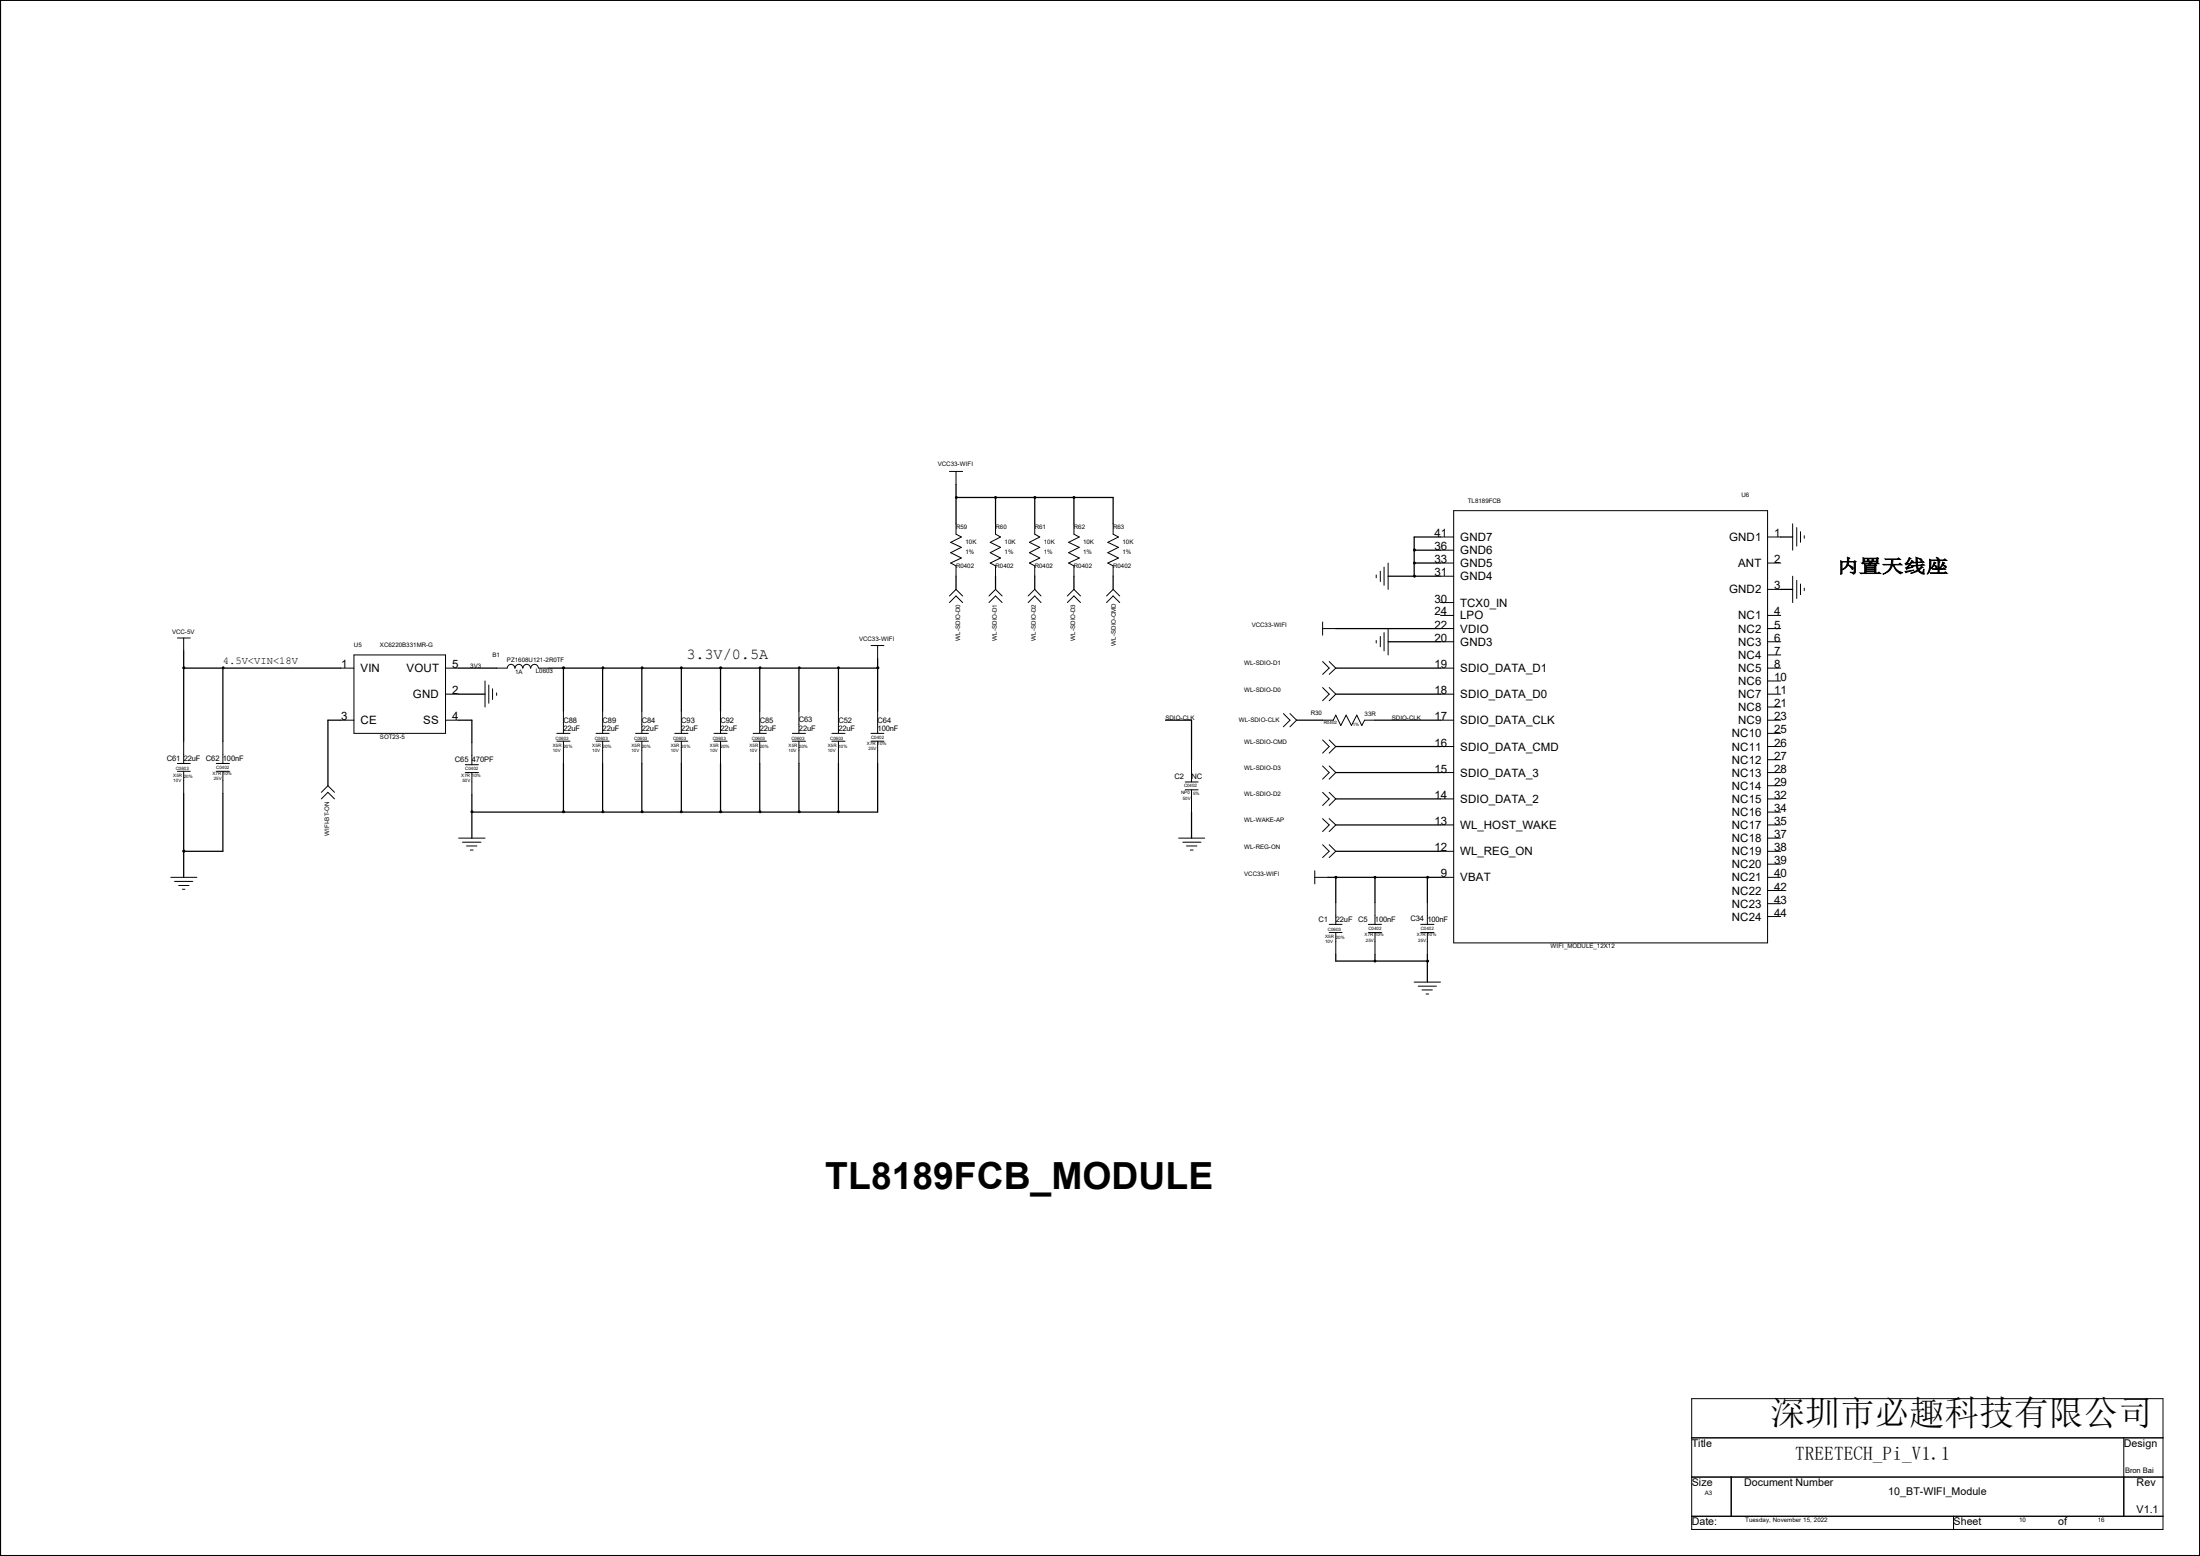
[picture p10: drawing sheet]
<svg xmlns="http://www.w3.org/2000/svg" width="297mm" height="210mm" viewBox="0 0 297 210" stroke-linecap="round" stroke-linejoin="round" font-family="sans-serif">
<g fill="none" stroke="#000" stroke-width=".14">
<path d="M.1 0h296.9v209.9h-296.9zM128.2 63.6h1.8M129.1 63.6v1.8M129.1 70.7v1.4l.7 .4-1.5 .7 1.5 .7-1.5 .7 1.5 .7-1.5 .7 .8 .4v1.4M134.4 70.7v1.4l.7 .4-1.4 .7 1.4 .7-1.4 .7 1.4 .7-1.4 .7 .7 .4v1.4M139.7 70.7v1.4l.7 .4-1.4 .7 1.4 .7-1.4 .7 1.4 .7-1.4 .7 .7 .4v1.4M145 70.7v1.4l.7 .4-1.4 .7 1.4 .7-1.4 .7 1.4 .7-1.4 .7 .7 .4v1.4M150.3 70.7v1.4l.7 .4-1.4 .7 1.4 .7-1.4 .7 1.4 .7-1.4 .7 .7 .4v1.4M185.8 77.6v.4M186.3 77.1v1.4M186.8 76.5v2.5M187.4 76v3.5"/>
<path d="M190.9 74.1h.1v.2h-.1zM194.5 72.5h1.7M194.5 76h1.7M194.5 77.8h1.7M194.5 74.3h1.7M196.2 68.9h42.4v58.4h-42.4zM238.6 72.5h1.8M238.6 76h1.8M238.6 79.5h1.8M242 70.7v3.6M242 77.8v3.5M242.6 71.2v2.5"/>
<path d="M242.6 78.3v2.5M243.1 71.8v1.4M243.1 78.8v1.5M243.6 72.3v.3M243.6 79.4v.3M24 86.1h1.7M24.8 86.1v1.7M46 90.2h1.8M46 97.2h1.8M47.8 88.4h12.3v10.6h-12.3zM60.1 90.2h1.8M60.1 93.7h1.8"/>
<path d="M60.1 97.2h1.8M65.5 91.9v3.5M66 92.5v2.4M66.5 93v1.4M67 90.2h1.4M67 93.5v.4M68.5 90.2a.51 .51 0 0 1 .5-.5 .51 .51 0 0 1 .5 .5M69.5 90.2a.51 .51 0 0 1 .6-.5 .51 .51 0 0 1 .5 .5M70.6 90.2a.51 .51 0 0 1 .5-.5 .51 .51 0 0 1 .5 .5M71.7 90.2a.51 .51 0 0 1 .5-.5 .51 .51 0 0 1 .5 .5M72.7 90.2h1.4M75.2 99h1.8"/>
<path d="M76.1 96v3M80.5 99h1.7M81.4 96v3M85.8 99h1.7M86.6 96v3M91.1 99h1.8M92 96v3M96.4 99h1.8M97.3 96v3M101.7 99h1.8M102.6 96v3M107 99h1.7"/>
<path d="M107.9 96v3M112.3 99h1.8M113.2 96v3M117.6 99h1.7M117.6 87.1h1.7M118.5 87.1v1.8M118.5 96v3M128.2 80.4l.9-.9 .9 .9M128.2 81.3l.9-.9 .9 .9M133.5 80.4l.9-.9 .9 .9M133.5 81.3l.9-.9 .9 .9M138.8 80.4l.9-.9 .8 .9"/>
<path d="M138.8 81.3l.9-.9 .8 .9M144.1 80.4l.9-.9 .9 .9M144.1 81.3l.9-.9 .9 .9M149.4 80.4l.9-.9 .9 .9M149.4 81.3l.9-.9 .9 .9M173.3 96.3l.8 .9-.8 .9M174.1 96.3l.9 .9-.9 .9M178.6 84.8h1.7M178.6 97.2h1.4l.3-.7 .7 1.4 .7-1.4 .7 1.4 .8-1.4 .6 1.4 .4-.7h1.4M178.6 83.9v1.8M178.6 99.9l.8 .9-.8 .8M178.6 89.3l.8 .9-.8 .8"/>
<path d="M178.6 92.8l.8 .9-.8 .9M179.4 99.9l.9 .9-.9 .8M179.4 89.3l.9 .9-.9 .8M179.4 92.8l.9 .9-.9 .9M185.8 86.4v.4M186.3 85.9v1.4M186.8 85.4v2.4M187.4 84.8v3.6M194.5 83.1h1.7M194.5 84.8h1.7M194.5 86.6h1.7M194.5 90.2h1.7"/>
<path d="M194.5 93.7h1.7M194.5 97.2h1.7M194.5 81.3h1.7M238.6 83.1h1.8M238.6 84.8h1.8M238.6 86.6h1.8M238.6 88.4h1.8M238.6 90.2h1.8M238.6 91.9h1.8M238.6 93.7h1.8M238.6 97.2h1.8M238.6 95.4h1.8"/>
<path d="M238.6 99h1.8M23.1 118.4h3.5M23.6 119h2.4M24 103h1.7M24 104.1h1.7M24.1 119.5h1.4M24.8 100v3M24.8 104.1v3M29.2 103h1.8M29.2 104.1h1.8M30.1 100v3M30.1 104.1v3"/>
<path d="M43.4 106.9l.9-.9 .9 .9M43.4 107.8l.9-.9 .9 .9M61.9 113.1h3.6M62.4 113.7h2.5M62.8 104.3h1.8M62.8 103.2h1.8M63 114.2h1.4M63.5 114.7h.4M63.7 100.2v3M63.7 104.3v3M75.2 100h1.8M76.1 100v3"/>
<path d="M80.5 100h1.7M81.4 100v3M85.8 100h1.7M86.6 100v3M91.1 100h1.8M92 100v3M96.4 100h1.8M97.3 100v3M101.7 100h1.8M102.6 100v3M107 100h1.7M107.9 100v3"/>
<path d="M112.3 100h1.8M113.2 100v3M117.6 100h1.7M118.5 100v3M159.1 113.1h3.5M159.7 113.7h2.4M160 105.5h1.7M160 106.6h1.7M160.2 114.2h1.4M160.7 114.7h.4M160.9 102.5v3M160.9 106.6v3"/>
<path d="M177.5 118.4h1.8M177.5 117.5v1.8M178.6 106.9l.8 .9-.8 .9M178.6 103.4l.8 .9-.8 .9M178.6 110.5l.8 .8-.8 .9M178.6 114l.8 .9-.8 .8M179.4 106.9l.9 .9-.9 .9M179.4 103.4l.9 .9-.9 .9M179.4 110.5l.9 .8-.9 .9M179.4 114l.9 .9-.9 .8M194.5 118.4h1.7M194.5 114.9h1.7"/>
<path d="M194.5 111.3h1.7M194.5 107.8h1.7M194.5 104.3h1.7M194.5 100.8h1.7M238.6 118.4h1.8M238.6 114.9h1.8M238.6 111.3h1.8M238.6 107.8h1.8M238.6 104.3h1.8M238.6 100.8h1.8M238.6 102.5h1.8M238.6 106h1.8"/>
<path d="M238.6 109.6h1.8M238.6 113.1h1.8M238.6 116.6h1.8M24.6 120h.4M179.4 124.8h1.8M179.4 125.9h1.8M180.3 121.8v3M180.3 125.9v2.9M184.7 124.8h1.8M184.7 125.9h1.8M185.6 121.8v3M185.6 125.9v2.9"/>
<path d="M190.9 132.5h3.6M191.5 133.1h2.4M191.8 124.8h1.8M191.8 125.9h1.8M192 133.6h1.4M192.5 134.2h.4M192.7 121.8v3M192.7 125.9v2.9M238.6 120.2h1.8M238.6 122h1.8M238.6 123.7h1.8M228.4 188.8h63.6v17.6h-63.6z"/>
<path d="M228.4 194.1h63.6M228.4 199.3h63.6M233.7 199.3v5.3M286.7 194.1v10.5M.1 209.9h.1M228.4 204.6h63.6M263.7 204.6v1.8"/>
<circle cx="129.1" cy="67.1" r=".13"/>
<circle cx="134.4" cy="67.1" r=".13"/>
<circle cx="139.7" cy="67.1" r=".14"/>
<circle cx="145" cy="67.1" r=".13"/>
<circle cx="191" cy="77.8" r=".13"/>
<circle cx="191" cy="76" r=".13"/>
<circle cx="24.8" cy="90.1" r=".14"/>
<circle cx="30.1" cy="90.1" r=".13"/>
<circle cx="76.1" cy="90.1" r=".14"/>
<circle cx="81.4" cy="90.1" r=".13"/>
<circle cx="86.7" cy="90.1" r=".13"/>
<circle cx="92" cy="90.1" r=".13"/>
<circle cx="97.3" cy="90.1" r=".14"/>
<circle cx="102.6" cy="90.1" r=".13"/>
<circle cx="107.9" cy="90.1" r=".13"/>
<circle cx="113.2" cy="90.1" r=".13"/>
<circle cx="118.5" cy="90.1" r=".14"/>
<circle cx="24.8" cy="114.9" r=".15"/>
<circle cx="63.7" cy="109.6" r=".13"/>
<circle cx="76.1" cy="109.5" r=".14"/>
<circle cx="81.4" cy="109.6" r=".13"/>
<circle cx="86.7" cy="109.6" r=".13"/>
<circle cx="92" cy="109.6" r=".13"/>
<circle cx="97.3" cy="109.5" r=".14"/>
<circle cx="102.6" cy="109.6" r=".13"/>
<circle cx="107.9" cy="109.6" r=".13"/>
<circle cx="113.2" cy="109.6" r=".13"/>
<circle cx="180.4" cy="118.4" r=".14"/>
<circle cx="185.6" cy="118.4" r=".13"/>
<circle cx="192.7" cy="118.4" r=".13"/>
<circle cx="185.6" cy="129.7" r=".13"/>
<circle cx="192.7" cy="129.7" r=".13"/>
</g>
<g fill="none" stroke="#000" stroke-width=".17">
<path d="M129.1 67.1h21.2v3.6M129.1 65.4v5.3M129.1 77.8v1.7M134.4 67.1v3.6M134.4 77.8v1.7M139.7 67.1v3.6M139.7 77.8v1.7M145 67.1v3.6M145 77.8v1.7M150.3 77.8v1.7M187.4 77.8h7.1M190.9 76h3.6"/>
<path d="M190.9 74.3h3.6M194.5 72.5h-3.6v5.3M240.4 72.5h1.6M240.4 79.5h1.6M24.8 87.8v12.2M24.8 90.2h21.2M30.1 90.2v9.8M46 97.2h-1.7v8.8M61.9 97.2h1.8v3M61.9 90.2h5.1M61.9 93.7h3.6M74.1 90.2h44.4"/>
<path d="M76.1 90.2v5.8M81.4 90.2v5.8M86.6 90.2v5.8M92 90.2v5.8M97.3 90.2v5.8M102.6 90.2v5.8M107.9 90.2v5.8M113.2 90.2v5.8M118.5 88.9v7.1M157.3 97.2h3.6v5.3M175 97.2h3.6M180.3 90.2h14.2"/>
<path d="M180.3 93.7h14.2M180.3 84.8h14.2M185.6 97.2h8.9M187.4 86.6h7.1M24.8 107.1v11.3M30.1 107.1v7.8h-5.3M63.7 107.3v5.8M76.1 103v6.6M81.4 103v6.6M86.6 103v6.6M92 103v6.6M97.3 103v6.6"/>
<path d="M102.6 103v6.6M107.9 103v6.6M113.2 103v6.6M118.5 103v6.6h-54.8M160.9 109.6v3.5M179.3 118.4h15.2M180.3 100.8h14.2M180.3 104.3h14.2M180.3 107.8h14.2M180.3 114.9h14.2M180.3 118.4v3.4M180.3 111.3h14.2"/>
<path d="M185.6 118.4v3.4M192.7 118.4v3.4M180.3 128.8v.9h12.4M185.6 128.8v.9M192.7 128.8v3.7"/>
</g>
<g fill="#000">
<path d="M190.9 74.1h.1v.2h-.1z" fill-rule="evenodd"/>
<circle cx="129.1" cy="67.1" r=".13"/>
<circle cx="134.4" cy="67.1" r=".13"/>
<circle cx="139.7" cy="67.1" r=".14"/>
<circle cx="145" cy="67.1" r=".13"/>
<circle cx="191" cy="77.8" r=".13"/>
<circle cx="191" cy="76" r=".13"/>
<circle cx="24.8" cy="90.1" r=".14"/>
<circle cx="30.1" cy="90.1" r=".13"/>
<circle cx="76.1" cy="90.1" r=".14"/>
<circle cx="81.4" cy="90.1" r=".13"/>
<circle cx="86.7" cy="90.1" r=".13"/>
<circle cx="92" cy="90.1" r=".13"/>
<circle cx="97.3" cy="90.1" r=".14"/>
<circle cx="102.6" cy="90.1" r=".13"/>
<circle cx="107.9" cy="90.1" r=".13"/>
<circle cx="113.2" cy="90.1" r=".13"/>
<circle cx="118.5" cy="90.1" r=".14"/>
<circle cx="24.8" cy="114.9" r=".15"/>
<circle cx="63.7" cy="109.6" r=".13"/>
<circle cx="76.1" cy="109.5" r=".14"/>
<circle cx="81.4" cy="109.6" r=".13"/>
<circle cx="86.7" cy="109.6" r=".13"/>
<circle cx="92" cy="109.6" r=".13"/>
<circle cx="97.3" cy="109.5" r=".14"/>
<circle cx="102.6" cy="109.6" r=".13"/>
<circle cx="107.9" cy="109.6" r=".13"/>
<circle cx="113.2" cy="109.6" r=".13"/>
<circle cx="180.4" cy="118.4" r=".14"/>
<circle cx="185.6" cy="118.4" r=".13"/>
<circle cx="192.7" cy="118.4" r=".13"/>
<circle cx="185.6" cy="129.7" r=".13"/>
<circle cx="192.7" cy="129.7" r=".13"/>
</g>
<text font-size="5" x="111.4" y="160.5">TL8189FCB_MODULE</text>
<text font-size="4.7" x="239" y="192.3">深圳市必趣科技有限公司</text>
<text font-size="2.6" x="242.3" y="197.1">TREETECH_Pi_V1.1</text>
<text font-size="2.5" x="248" y="77.3">内置天线座</text>
<text font-size="2.1" x="92.7" y="88.9">3.3V/0.5A</text>
<g font-size="1.6">
<text x="193.7" y="77.8">31</text>
<text x="193.7" y="76">33</text>
<text x="193.7" y="74.3">36</text>
<text x="193.7" y="72.5">41</text>
<text x="197.1" y="76.5">GND5</text>
<text x="197.1" y="74.8">GND6</text>
<text x="197.1" y="73">GND7</text>
<text x="233.4" y="73">GND1</text>
<text x="234.6" y="76.5">ANT</text>
<text x="239.5" y="72.5">1</text>
<text x="239.5" y="76">2</text>
<text x="193.7" y="83.1">24</text>
<text x="193.7" y="81.3">30</text>
<text x="197.1" y="83.6">LPO</text>
<text x="197.1" y="81.9">TCX0_IN</text>
<text x="197.1" y="78.3">GND4</text>
<text x="233.4" y="80.1">GND2</text>
<text x="234.6" y="83.6">NC1</text>
<text x="239.5" y="79.5">3</text>
<text x="239.5" y="83.1">4</text>
<text x="193.7" y="86.6">20</text>
<text x="193.7" y="84.8">22</text>
<text x="197.1" y="87.2">GND3</text>
<text x="197.1" y="85.4">VDIO</text>
<text x="234.6" y="85.4">NC2</text>
<text x="234.6" y="87.2">NC3</text>
<text x="234.6" y="88.9">NC4</text>
<text x="239.5" y="84.8">5</text>
<text x="239.5" y="86.6">6</text>
<text x="239.5" y="88.4">7</text>
<text x="46" y="90.2">1</text>
<text x="48.7" y="90.7">VIN</text>
<text x="54.9" y="90.7">VOUT</text>
<text x="55.7" y="94.2">GND</text>
<text x="61" y="93.7">2</text>
<text x="61" y="90.2">5</text>
<text x="193.7" y="93.7">18</text>
<text x="193.7" y="90.2">19</text>
<text x="197.1" y="94.2">SDIO_DATA_D0</text>
<text x="197.1" y="90.7">SDIO_DATA_D1</text>
<text x="234.6" y="90.7">NC5</text>
<text x="234.6" y="92.5">NC6</text>
<text x="234.6" y="94.2">NC7</text>
<text x="234.6" y="96">NC8</text>
<text x="239.5" y="90.2">8</text>
<text x="239.5" y="91.9">10</text>
<text x="239.5" y="93.7">11</text>
<text x="239.5" y="95.4">21</text>
<text x="46" y="97.2">3</text>
<text x="48.7" y="97.7">CE</text>
<text x="57.1" y="97.7">SS</text>
<text x="61" y="97.2">4</text>
<text x="193.7" y="100.8">16</text>
<text x="193.7" y="97.2">17</text>
<text x="197.1" y="101.3">SDIO_DATA_CMD</text>
<text x="197.1" y="97.7">SDIO_DATA_CLK</text>
<text x="233.8" y="99.5">NC10</text>
<text x="233.8" y="101.3">NC11</text>
<text x="234.6" y="97.7">NC9</text>
<text x="239.5" y="97.2">23</text>
<text x="239.5" y="99">25</text>
<text x="239.5" y="100.8">26</text>
<text x="193.7" y="107.8">14</text>
<text x="193.7" y="104.3">15</text>
<text x="197.1" y="104.8">SDIO_DATA_3</text>
<text x="233.8" y="103.1">NC12</text>
<text x="233.8" y="104.8">NC13</text>
<text x="233.8" y="106.6">NC14</text>
<text x="239.5" y="102.5">27</text>
<text x="239.5" y="104.3">28</text>
<text x="239.5" y="106">29</text>
<text x="239.5" y="107.8">32</text>
<text x="193.7" y="111.3">13</text>
<text x="197.1" y="111.9">WL_HOST_WAKE</text>
<text x="197.1" y="108.4">SDIO_DATA_2</text>
<text x="233.8" y="108.4">NC15</text>
<text x="233.8" y="110.2">NC16</text>
<text x="233.8" y="111.9">NC17</text>
<text x="233.8" y="113.7">NC18</text>
<text x="239.5" y="109.6">34</text>
<text x="239.5" y="111.3">35</text>
<text x="239.5" y="113.1">37</text>
<text x="193.7" y="114.9">12</text>
<text x="194.5" y="118.4">9</text>
<text x="197.1" y="119">VBAT</text>
<text x="197.1" y="115.4">WL_REG_ON</text>
<text x="233.8" y="115.4">NC19</text>
<text x="233.8" y="117.2">NC20</text>
<text x="233.8" y="119">NC21</text>
<text x="239.5" y="114.9">38</text>
<text x="239.5" y="116.6">39</text>
<text x="239.5" y="118.4">40</text>
<text x="233.8" y="120.7">NC22</text>
<text x="233.8" y="122.5">NC23</text>
<text x="233.8" y="124.2">NC24</text>
<text x="239.5" y="120.2">42</text>
<text x="239.5" y="122">43</text>
<text x="239.5" y="123.7">44</text>
</g>
<g font-size="1.4">
<text x="30.1" y="89.6">4.5V&lt;VIN&lt;18V</text>
<text x="228.4" y="195.3">Title</text>
<text x="286.7" y="195.3">Design</text>
<text x="228.4" y="200.6">Size</text>
<text x="235.4" y="200.6">Document Number</text>
<text x="254.9" y="201.8">10_BT-WIFI_Module</text>
<text x="288.4" y="200.6">Rev</text>
<text x="228.4" y="205.9">Date:</text>
<text x="263.7" y="205.9">Sheet</text>
<text x="277.9" y="205.9">of</text>
<text x="288.4" y="204.1">V1.1</text>
</g>
<g font-size="1">
<text x="76.1" y="97.6">C88</text>
<text x="76.1" y="98.6">22uF</text>
<text x="81.4" y="97.6">C89</text>
<text x="81.4" y="98.6">22uF</text>
<text x="86.6" y="97.6">C84</text>
<text x="86.6" y="98.6">22uF</text>
<text x="92" y="97.6">C93</text>
<text x="92" y="98.6">22uF</text>
<text x="97.3" y="97.6">C92</text>
<text x="97.3" y="98.6">22uF</text>
<text x="102.6" y="97.6">C85</text>
<text x="102.6" y="98.6">22uF</text>
<text x="107.9" y="97.4">C63</text>
<text x="107.9" y="98.6">22uF</text>
<text x="113.2" y="97.6">C52</text>
<text x="113.2" y="98.6">22uF</text>
<text x="118.5" y="97.6">C64</text>
<text x="118.5" y="98.6">100nF</text>
<text x="22.5" y="102.7">C61</text>
<text x="24.8" y="102.7">22uF</text>
<text x="27.8" y="102.7">C62</text>
<text x="30.1" y="102.7">100nF</text>
<text x="61.4" y="102.9">C65</text>
<text x="63.7" y="102.9">470PF</text>
<text x="158.6" y="105.2">C2</text>
<text x="160.9" y="105.2">NC</text>
<text x="178" y="124.4">C1</text>
<text x="180.3" y="124.4">22uF</text>
<text x="183.3" y="124.4">C5</text>
<text x="185.6" y="124.4">100nF</text>
<text x="190.4" y="124.2">C34</text>
<text x="192.7" y="124.4">100nF</text>
<text x="286.9" y="198.8">Bron Bai</text>
</g>
<g font-size=".8">
<text x="126.6" y="62.9">VCC33-WIFI</text>
<text x="129.1" y="71.4">R59</text>
<text x="134.4" y="71.4">R60</text>
<text x="139.7" y="71.4">R61</text>
<text x="145" y="71.4">R62</text>
<text x="150.3" y="71.4">R63</text>
<text x="198.2" y="67.9">TL8189FCB</text>
<text x="235.1" y="67.1">U6</text>
<text x="129.1" y="76.7">R0402</text>
<text x="130.3" y="73.4">10K</text>
<text x="130.3" y="74.8">1%</text>
<text x="134.4" y="76.7">R0402</text>
<text x="135.6" y="73.4">10K</text>
<text x="135.6" y="74.8">1%</text>
<text x="139.7" y="76.7">R0402</text>
<text x="140.9" y="73.4">10K</text>
<text x="140.9" y="74.8">1%</text>
<text x="145" y="76.7">R0402</text>
<text x="146.2" y="73.4">10K</text>
<text x="146.2" y="74.8">1%</text>
<text x="150.3" y="76.7">R0402</text>
<text x="151.5" y="73.4">10K</text>
<text x="151.5" y="74.8">1%</text>
<text x="23.2" y="85.6">VCC-5V</text>
<text x="47.8" y="87.3">U5</text>
<text x="51.3" y="87.3">XC6220B331MR-G</text>
<text x="66.5" y="88.7">B1</text>
<text x="68.4" y="89.3">PZ1608U121-2R0TF</text>
<text x="116" y="86.4">VCC33-WIFI</text>
<text x="129.6" y="86.4" transform="rotate(-90 129.6 86.4)">WL-SDIO-D0</text>
<text x="134.6" y="86.4" transform="rotate(-90 134.6 86.4)">WL-SDIO-D1</text>
<text x="139.9" y="86.4" transform="rotate(-90 139.9 86.4)">WL-SDIO-D2</text>
<text x="145.2" y="86.4" transform="rotate(-90 145.2 86.4)">WL-SDIO-D3</text>
<text x="150.7" y="87.1" transform="rotate(-90 150.7 87.1)">WL-SDIO-CMD</text>
<text x="168" y="89.8">WL-SDIO-D1</text>
<text x="169" y="84.7">VCC33-WIFI</text>
<text x="63.5" y="90.2">3V3</text>
<text x="69.5" y="91">1A</text>
<text x="72.3" y="90.8">L0603</text>
<text x="168" y="93.3">WL-SDIO-D0</text>
<text x="51.3" y="99.7">SOT23-5</text>
<text x="157.3" y="97.2">SDIO-CLK</text>
<text x="167.2" y="97.4">WL-SDIO-CLK</text>
<text x="168" y="100.4">WL-SDIO-CMD</text>
<text x="176.9" y="96.5">R30</text>
<text x="184.2" y="96.7">33R</text>
<text x="187.9" y="97.2">SDIO-CLK</text>
<text x="168" y="107.4">WL-SDIO-D2</text>
<text x="168" y="103.9">WL-SDIO-D3</text>
<text x="44.4" y="112.8" transform="rotate(-90 44.4 112.8)">WIFI-BT-ON</text>
<text x="168" y="111">WL-WAKE-AP</text>
<text x="168" y="118.2">VCC33-WIFI</text>
<text x="168" y="114.6">WL-REG-ON</text>
<text x="209.3" y="127.9">WIFI_MODULE_12X12</text>
<text x="230.2" y="201.8">A3</text>
<text x="235.6" y="205.4">Tuesday, November 15, 2022</text>
<text x="272.6" y="205.4">10</text>
<text x="283.2" y="205.4">16</text>
</g>
<g font-size=".6">
<text x="74.6" y="101.5">10V</text>
<text x="74.6" y="100.8">X5R</text>
<text x="75" y="99.9">C0603</text>
<text x="76.1" y="100.9">20%</text>
<text x="80" y="101.5">10V</text>
<text x="80" y="100.8">X5R</text>
<text x="80.3" y="99.9">C0603</text>
<text x="81.4" y="100.9">20%</text>
<text x="85.2" y="101.5">10V</text>
<text x="85.2" y="100.8">X5R</text>
<text x="85.6" y="99.9">C0603</text>
<text x="86.6" y="100.9">20%</text>
<text x="90.5" y="101.5">10V</text>
<text x="90.5" y="100.8">X5R</text>
<text x="90.9" y="99.9">C0603</text>
<text x="92" y="100.9">20%</text>
<text x="95.8" y="101.5">10V</text>
<text x="95.8" y="100.8">X5R</text>
<text x="96.2" y="99.9">C0603</text>
<text x="97.3" y="100.9">20%</text>
<text x="101.2" y="101.5">10V</text>
<text x="101.2" y="100.8">X5R</text>
<text x="101.5" y="99.9">C0603</text>
<text x="102.6" y="100.9">20%</text>
<text x="106.5" y="101.5">10V</text>
<text x="106.5" y="100.8">X5R</text>
<text x="106.8" y="99.9">C0603</text>
<text x="107.9" y="100.9">20%</text>
<text x="111.7" y="101.5">10V</text>
<text x="111.7" y="100.8">X5R</text>
<text x="112.1" y="99.9">C0603</text>
<text x="113.2" y="100.9">10%</text>
<text x="117" y="100.6">X7R 10%</text>
<text x="117.3" y="101.3">25V</text>
<text x="117.6" y="99.7">C0402</text>
<text x="178.7" y="97.7">R0402</text>
<text x="182.6" y="97.9">1%</text>
<text x="23.4" y="105.5">10V</text>
<text x="23.4" y="104.8">X5R</text>
<text x="23.7" y="103.9">C0603</text>
<text x="24.8" y="105">20%</text>
<text x="28.7" y="104.6">X7R 10%</text>
<text x="28.9" y="105.3">25V</text>
<text x="29.2" y="103.8">C0402</text>
<text x="62.3" y="104.8">X7R 10%</text>
<text x="62.4" y="105.5">50V</text>
<text x="62.8" y="103.9">C0402</text>
<text x="159.5" y="107.1">NP0</text>
<text x="159.7" y="108">50V</text>
<text x="159.8" y="106.2">C0402</text>
<text x="161.1" y="107.3">5%</text>
<text x="179.3" y="125.6">C0603</text>
<text x="184.7" y="125.5">C0402</text>
<text x="191.8" y="125.5">C0402</text>
<text x="178.9" y="127.3">10V</text>
<text x="178.9" y="126.5">X5R</text>
<text x="180.3" y="126.7">20%</text>
<text x="184.2" y="126.4">X7R 10%</text>
<text x="184.4" y="127.1">25V</text>
<text x="191.3" y="126.4">X7R 10%</text>
<text x="191.5" y="127.1">25V</text>
</g>
</svg>
